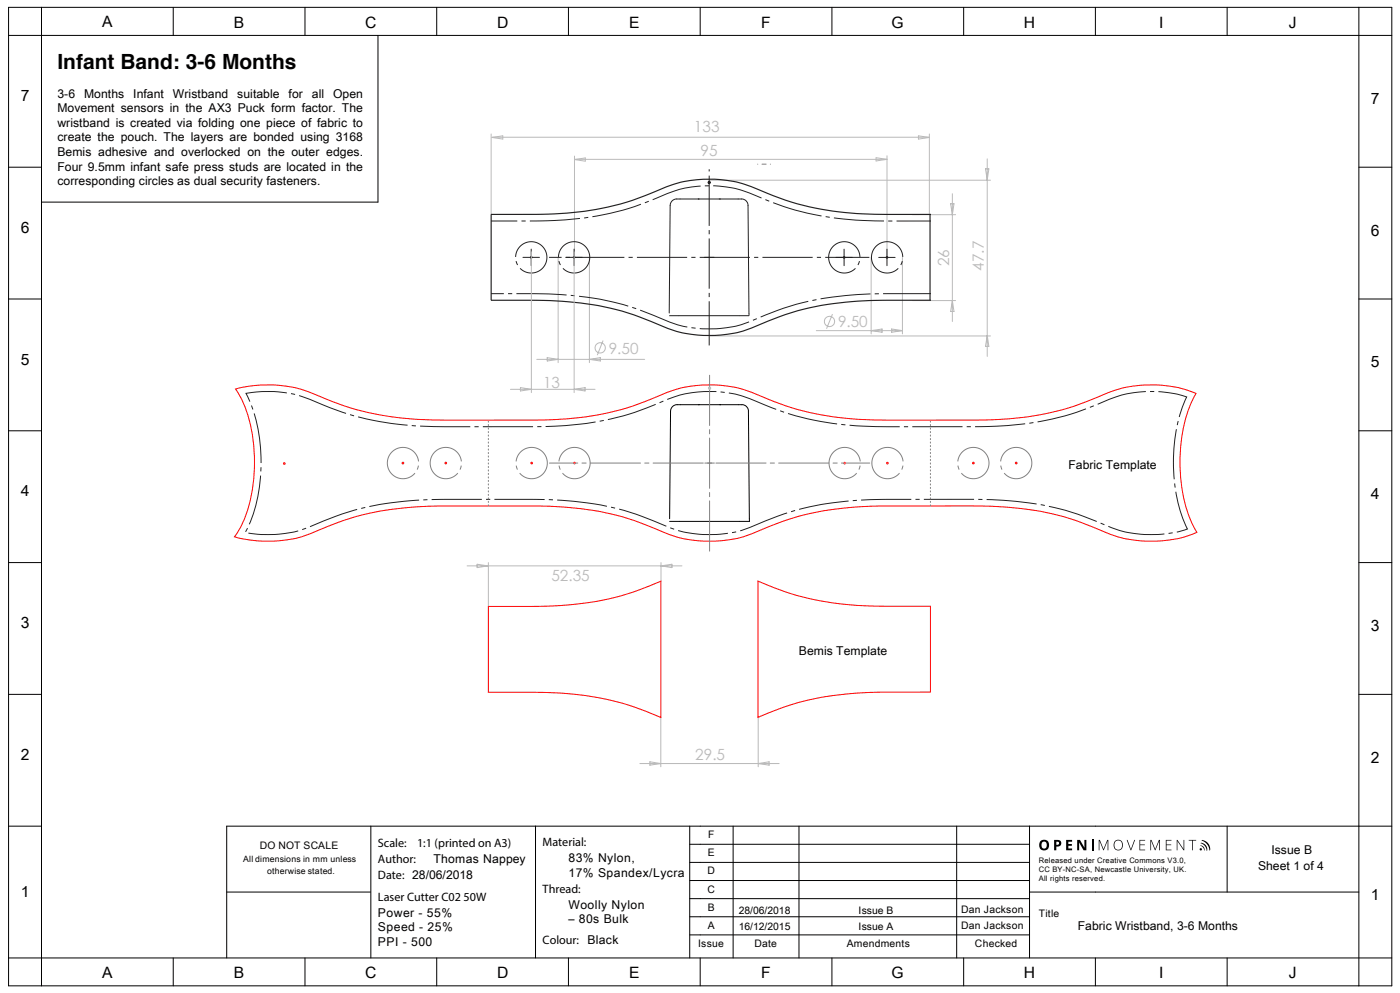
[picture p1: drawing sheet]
<svg xmlns="http://www.w3.org/2000/svg" width="425mm" height="301mm" viewBox="0 0 425 301" stroke-linecap="round" stroke-linejoin="round" font-family="sans-serif">
<!-- layer: Layer 1 -->
<g fill="none" stroke="#bababa" stroke-width=".3">
<path d="M149.1 40.6v24.4M149.3 41.7l3.3-.5v1zM149.3 41.6h132.8M174.4 48.4l3.2-.5v1zM174.4 47.3v31M174.4 48.3h94.8M215.6 54.6h85M265.9 47.8l3.3 .5-3.3 .5zM269.2 47.2v30.7M278.7 41.2l3.4 .5-3.4 .5zM282.1 40.6v24.2M289 58.7v38.8"/>
<path d="M299.1 51.2h1l-.5 3.3zM299.6 48.2v59.9M161.3 76.4v42.6M169.4 78v32M174.3 76.4v42.6M178.9 78v32M264.4 78v23.2M273.9 78v23.2M276.9 65.1h13.1M288.5 61.8h1l-.5 3.3zM252.7 95.2l-1.8 4.5M270.6 99.8l3.3 .5-3.3 .4z"/>
<path d="M276.9 91.1h13.1M289 91.1l.5 3.3h-1zM154.9 118h25.7M158 117.5l3.3 .5-3.3 .5zM162.9 109h32.8M166.1 108.4l3.3 .6-3.3 .5zM174.3 118l3.3-.5v1zM178.9 109l3.3-.6v1.1zM183 103.2l-1.7 4.5M215.6 101.9h85M247.7 100.3h26.2M264.4 100.3l3.3-.5v.9z"/>
<path d="M299.6 101.7l.5 3.3h-1zM141.8 171.6h65.2M144.8 171.1l3.3 .5-3.3 .5zM148.2 170.6v13.8M200.6 170.6v5.9M200.6 171.6l3.3-.5v1zM200.6 217.3v15.2M230.1 217.3v15.2M194.2 231.5h42.3M197.2 231l3.4 .5-3.4 .5zM230.1 231.5l3.3-.5v1z"/>
<circle cx="251.8" cy="97.5" r="1.56"/>
<circle cx="182.2" cy="105.5" r="1.55"/>
</g>
<g fill="none" stroke="#000" stroke-width=".3">
<path d="M2.6 10.7h419.8M2.6 2.2h419.8v296.7h-419.8zM12.6 2.2v296.7M52.6 2.2v8.5M92.6 2.2v8.5M114.7 10.7v50.6h-102.1M132.5 2.2v8.5M172.5 2.2v8.5M212.5 2.2v8.5M252.5 2.2v8.5M292.5 2.2v8.5M332.5 2.2v8.5"/>
<path d="M372.4 2.2v8.5M412.4 2.2v296.7M2.6 50.7h10M412.4 50.7h10M2.6 90.7h10M412.4 90.7h10M2.6 130.6h10M412.4 130.6h10M203.2 157.3l.3-32.6a2.32 2.32 0 0 1 3-2h17.6a2.39 2.39 0 0 1 3 2l.4 33.4h-24.3M2.6 170.6h10M412.4 170.6h10M2.6 210.5h10"/>
<path d="M412.4 210.5h10M2.6 250.5h10M112.4 250.5h-43.6v40M162.5 250.5v40M209.3 250.5v40M209.3 256h103.2M222.5 250.5v40M242.5 250.5v40M290.4 250.5v40M312.5 250.5v40M372.4 250.5v20M422.4 250.5h-309.8v40"/>
<path d="M68.8 270.5h43.6M209.3 278h103.2M209.3 272.5h103.2M209.3 267h103.2M209.3 261.5h103.2M312.5 270.5h99.9M2.6 290.5h419.8M52.6 290.5v8.4M92.6 290.5v8.4M132.5 290.5v8.4M172.5 290.5v8.4M209.3 283.5h103.2"/>
<path d="M212.5 290.5v8.4M252.5 290.5v8.4M292.5 290.5v8.4M332.5 290.5v8.4M372.4 290.5v8.4"/>
</g>
<g fill="#000">
<path d="M323.6 254.7h1.8v.5h-1.2v.7h1.1v.6h-1.1v.8h1.2v.5h-1.8zM326.9 254.7h.9l1.3 2.3v-2.3h.6v3.1h-.8l-1.4-2.4v2.4h-.6zM333.5 254.7h.3l1.1 2.7 1.1-2.7h.4v3.1h-.2v-2.9l-1.4 2.9-1.1-2.9v2.9h-.2zM342 254.7h.2l1 2.8 1.1-2.8h.2l-1.2 3.1h-.2zM345.8 254.7h1.7v.2h-1.5v1.2h1.5v.2h-1.5v1.3h1.5v.2h-1.7zM349.1 254.7h.4l1.1 2.7 1.1-2.7h.4v3.1h-.3l.1-2.9-1.4 2.9-1.1-2.9v2.9h-.3zM353.8 254.7h1.7v.2h-1.5v1.2h1.5v.2h-1.5v1.3h1.5v.2h-1.7zM357.1 254.7h.3l1.8 2.8v-2.8h.2v3.1h-.2l-1.9-2.8v2.8h-.2zM360.8 254.7h2.2v.2h-1v2.9h-.2v-2.9h-1zM364.2 256.4a1.09 1.09 0 0 1 1.1 .4 1.09 1.09 0 0 1 .1 1.2l-.3-1zM364.3 255.7a1.71 1.71 0 0 1 1.9 2.3 2.41 2.41 0 0 0-1.9-2.3zM364.6 254.9l.3-.2a2.88 2.88 0 0 1 2.4 3l-.2 .2a3.3 3.3 0 0 0-2.5-3z"/>
<path d="M316.3 255.4a1 1 0 0 0-.1 1.4 1 1 0 0 0 1.3 .2l.1-.3a.95 .95 0 0 0 0-1.2 .95 .95 0 0 0-1.1-.2zM315.8 255a1.57 1.57 0 0 1 2.2 .2 1.57 1.57 0 0 1-.2 2.2 1.57 1.57 0 0 1-2.2-.2l-.2-1.3z"/>
<path d="M320.6 255.2v.9a.55 .55 0 0 0 .8-.4 .55 .55 0 0 0-.8-.5zM319.9 254.7h1a1.07 1.07 0 0 1 1.2 1.2 1.07 1.07 0 0 1-1.5 .8v1.1h-.7z"/>
<path d="M338.5 255.2a1.38 1.38 0 0 0-.2 1.8 1.38 1.38 0 0 0 1.8 .4 1.39 1.39 0 0 0 .4-1.8 1.39 1.39 0 0 0-1.8-.6zM338.4 255a1.56 1.56 0 0 1 2.4 .9 1.56 1.56 0 0 1-1.7 1.9 1.73 1.73 0 0 1-.7-2.8z"/>
<circle cx="364.4" cy="257.5" r=".36"/>
</g>
<path d="M331.7 254.6v3.4" fill="none" stroke="#000" stroke-width=".34"/>
<path d="M230 49.8h3.8" fill="none" stroke="#808080" stroke-width=".3" stroke-dasharray="15.2 1.3 1.3 1.3" stroke-dashoffset="15.2"/>
<g fill="none" stroke="#f00" stroke-width=".3">
<path d="M71.5 118a38.3 38.3 0 0 1 27.5 3 90.1 90.1 0 0 0 36.3 6.4l33.9-.2a87.3 87.3 0 0 0 34-8.5 38 38 0 0 1 29.8 2.3 91.5 91.5 0 0 0 37.5 6.4l32.8-.2a87.3 87.3 0 0 0 33.9-8.5 37.1 37.1 0 0 1 25.8 .6 45.2 45.2 0 0 0-4.5 27.5 36.6 36.6 0 0 0 4.8 14.6 37.9 37.9 0 0 1-31.1-1.4 91.8 91.8 0 0 0-38.1-6.6h-25.9l-9.5 .4a84.7 84.7 0 0 0-31.1 8.2 38.1 38.1 0 0 1-29.5-2 89.4 89.4 0 0 0-36.9-6.6h-27.1l-9.5 .4a84.6 84.6 0 0 0-31 8.2 38.8 38.8 0 0 1-22.4 .8 38.3 38.3 0 0 0 6-22.7 40.1 40.1 0 0 0-5.7-22.1zM230 176.2l1.5 .6a90.5 90.5 0 0 0 39 7h11.9v26l-16.5 .1-7.2 .4a81.3 81.3 0 0 0-28.7 7.2zM148.2 183.9l16.5-.1 7.2-.3a81.3 81.3 0 0 0 28.7-7.3v41.3l-1.5-.6a90.5 90.5 0 0 0-39-7h-11.9z"/>
<circle cx="86.3" cy="140.6" r=".25"/>
<circle cx="122.3" cy="140.4" r=".25"/>
<circle cx="135.3" cy="140.4" r=".25"/>
<circle cx="161.4" cy="140.4" r=".25"/>
<circle cx="174.4" cy="140.4" r=".25"/>
<circle cx="256.3" cy="140.4" r=".25"/>
<circle cx="269.3" cy="140.4" r=".25"/>
<circle cx="295.4" cy="140.4" r=".25"/>
<circle cx="308.4" cy="140.4" r=".25"/>
</g>
<g fill="none" stroke="#231f20" stroke-width=".3" stroke-dasharray="15.2 1.3 1.3 1.3" stroke-dashoffset="1.9" stroke-linecap="butt">
<path d="M214.7 55.3h1M214.9 55l.7 .7M215.2 55.8v-1M215.6 55l-.7 .7M149 67l21-.2a87.3 87.3 0 0 0 33.3-8.4 36 36 0 0 1 28.9 2.1 93.6 93.6 0 0 0 38.2 6.5h11.9M165.8 76.6a4.7 4.7 0 0 0-8-1.9 4.7 4.7 0 0 0 2.2 7.9 4.7 4.7 0 0 0 5.9-5.7l-.1-.3M178.8 76.6a4.7 4.7 0 0 0-8-1.9 4.7 4.7 0 0 0 2.2 7.9 4.7 4.7 0 0 0 5.9-5.7l-.1-.3M251.7 76.6a4.7 4.7 0 0 1 7.9-1.9 4.7 4.7 0 0 1-2.1 7.9 4.7 4.7 0 0 1-5.9-5.7l.1-.3M263.8 78h-97.2M264.7 76.6a4.7 4.7 0 0 1 7.9-1.9 4.7 4.7 0 0 1-2.1 7.9 4.7 4.7 0 0 1-5.9-5.7l.1-.3M206.1 95.7h-3M227.3 95.7h-3"/>
<path d="M227.3 95.7v-.8M282.3 89l-16.6 .1-7.3 .4a87.1 87.1 0 0 0-31.8 8.4 36.5 36.5 0 0 1-28-2.2 92.8 92.8 0 0 0-37.5-6.7h-12.1M74.7 119.3a36.9 36.9 0 0 1 23.5 3.5 92.2 92.2 0 0 0 37.1 6.6h27.1l7.7-.3a87.3 87.3 0 0 0 33.4-8.3 36 36 0 0 1 28.8 2 93.6 93.6 0 0 0 38.2 6.6h26.5l8-.3a87 87 0 0 0 32.5-8.3 35.8 35.8 0 0 1 22.7-.4 50.6 50.6 0 0 0 .2 40 36.7 36.7 0 0 1-27.7-2.3 92.6 92.6 0 0 0-36.8-6.7h-28.2l-10 .5a84.8 84.8 0 0 0-30.2 8 36.3 36.3 0 0 1-28.8-1.8 92.7 92.7 0 0 0-37.5-6.7h-27l-9.7 .4a87 87 0 0 0-31.8 8.5 37.3 37.3 0 0 1-18.3 1.2 48.9 48.9 0 0 0 4.1-30.6 38.9 38.9 0 0 0-3.8-11.6zM215.2 104.7v-53.4"/>
<circle cx="161.2" cy="78" r=".25"/>
<circle cx="174.2" cy="78" r=".25"/>
<circle cx="256.2" cy="78.1" r=".25"/>
<circle cx="269.2" cy="78" r=".25"/>
</g>
<path d="M117.8 139a4.7 4.7 0 0 1 7.9-1.9 4.7 4.7 0 0 1-2.1 7.9 4.7 4.7 0 0 1-5.9-5.7l.1-.3M130.8 139a4.7 4.7 0 0 1 7.9-1.9 4.7 4.7 0 0 1-2.1 7.9 4.7 4.7 0 0 1-5.9-5.7l.1-.3M165.9 139a4.7 4.7 0 0 0-7.9-1.9 4.7 4.7 0 0 0 2.1 7.9 4.7 4.7 0 0 0 5.9-5.7l-.1-.3M178.9 139a4.7 4.7 0 0 0-7.9-1.9 4.7 4.7 0 0 0 2.1 7.9 4.7 4.7 0 0 0 5.9-5.7l-.1-.3M251.8 139a4.7 4.7 0 0 1 8-1.9 4.7 4.7 0 0 1-2.2 7.9 4.7 4.7 0 0 1-5.9-5.7l.1-.3M264.8 139a4.7 4.7 0 0 1 8-1.9 4.7 4.7 0 0 1-2.2 7.9 4.7 4.7 0 0 1-5.9-5.7l.1-.3M300 139a4.7 4.7 0 0 0-8-1.9 4.7 4.7 0 0 0 2.1 7.9 4.7 4.7 0 0 0 5.9-5.7v-.3M313 139a4.7 4.7 0 0 0-8-1.9 4.7 4.7 0 0 0 2.1 7.9 4.7 4.7 0 0 0 5.9-5.7v-.3" fill="none" stroke="#808080" stroke-width=".3" stroke-dasharray="15.2 1.3 1.3 1.3" stroke-dashoffset="2.2" stroke-linecap="butt"/>
<path d="M213.9 140.4h2.9M215.4 167.1v-53.4" fill="none" stroke="#808080" stroke-width=".3" stroke-dasharray="15.2 1.3 1.3 1.3"/>
<path d="M264 140.4h-97.2" fill="none" stroke="#808080" stroke-width=".3" stroke-dasharray="15.2 1.3 1.3 1.3" stroke-dashoffset="6.6"/>
<path d="M214.9 117.7h1M215 117.3l.7 .7M215.4 117.2v1M215.7 117.3l-.7 .7" fill="none" stroke="#bfbebe" stroke-width=".3"/>
<path d="M148.2 153.4v-25.9M282.4 153.4v-25.9" fill="none" stroke="#808080" stroke-width=".3" stroke-dasharray=".4 .7 .4 .7"/>
<path d="M149 65l20.1-.2a87.2 87.2 0 0 0 33.9-8.4 38 38 0 0 1 29.9 2.2 91.5 91.5 0 0 0 37.5 6.4h11.9M149.1 65v26M282.3 65v26M282.3 91l-16.5 .1-7.2 .3a84.7 84.7 0 0 0-31.1 8.3 38.1 38.1 0 0 1-29.5-2.1 89.4 89.4 0 0 0-36.9-6.6h-12.1" fill="none" stroke="#231f20" stroke-width=".35"/>
<path d="M158.7 78h5M161.2 75.5v5M171.7 78h5M174.2 75.5v5M213.8 78h2.9M253.7 78.1h5M256.2 75.5v5.1M266.7 78.1h5M269.2 75.5v5.1M206.1 95.7h18.2M227.3 94.9l-.3-32.6a2.3 2.3 0 0 0-3-2h-17.6a2.41 2.41 0 0 0-3 2l-.3 32.6" fill="none" stroke="#231f20" stroke-width=".3"/>
<text font-size="6.3" x="17.4" y="21">Infant Band: 3-6 Months</text>
<g font-size="4.7">
<text x="31" y="8.3">A</text>
<text x="71" y="8.4">B</text>
<text x="110.9" y="8.4">C</text>
<text x="150.8" y="8.4">D</text>
<text x="191" y="8.4">E</text>
<text x="231" y="8.4">F</text>
<text x="270.6" y="8.4">G</text>
<text x="310.7" y="8.4">H</text>
<text x="351.8" y="8.4">I</text>
<text x="391.2" y="8.4">J</text>
<text x="6.3" y="30.6">7</text>
<text x="416.1" y="31.5">7</text>
<text x="6.3" y="70.6">6</text>
<text x="416.1" y="71.4">6</text>
<text x="6.3" y="110.6">5</text>
<text x="416.1" y="111.4">5</text>
<text x="6.3" y="150.5">4</text>
<text x="416.1" y="151.3">4</text>
<text x="6.3" y="190.5">3</text>
<text x="416.1" y="191.3">3</text>
<text x="6.3" y="230.4">2</text>
<text x="416.1" y="231.2">2</text>
<text x="6.3" y="272">1</text>
<text x="416.1" y="272.8">1</text>
<text x="31" y="296.5">A</text>
<text x="71" y="296.6">B</text>
<text x="110.9" y="296.6">C</text>
<text x="150.8" y="296.6">D</text>
<text x="191" y="296.6">E</text>
<text x="231" y="296.6">F</text>
<text x="270.6" y="296.6">G</text>
<text x="310.7" y="296.6">H</text>
<text x="351.8" y="296.6">I</text>
<text x="391.2" y="296.6">J</text>
</g>
<g font-size="4.7" fill="#bababa">
<text x="210.6" y="39.9">133</text>
<text x="212.6" y="47.3">95</text>
<text x="288" y="80.7" transform="rotate(-90 288 80.7)">26</text>
<text x="298.6" y="82.1" transform="rotate(-90 298.6 82.1)">47.7</text>
<text x="254.3" y="99.2">9.50</text>
<text x="184.7" y="107.2">9.50</text>
<text x="164.8" y="117.7">13</text>
<text x="167.4" y="176.2">52.35</text>
<text x="211" y="230.5">29.5</text>
</g>
<g font-size="3.7">
<text x="17.4" y="29.6">3-6</text>
<text x="25.5" y="29.6">Months</text>
<text x="40.4" y="29.6">Infant</text>
<text x="52.5" y="29.6">Wristband</text>
<text x="72" y="29.6">suitable</text>
<text x="87.6" y="29.6">for</text>
<text x="94.7" y="29.6">all</text>
<text x="101.1" y="29.6">Open</text>
<text x="17.4" y="34">Movement sensors in the AX3 Puck form factor. The</text>
<text x="17.4" y="38.5">wristband is created via folding one piece of fabric to</text>
<text x="17.4" y="42.9">create the pouch. The layers are bonded using 3168</text>
<text x="17.4" y="47.3">Bemis adhesive and overlocked on the outer edges.</text>
<text x="17.4" y="51.7">Four 9.5mm infant safe press studs are located in the</text>
<text x="17.4" y="56.2">corresponding circles as dual security fasteners.</text>
<text x="324.3" y="142.3">Fabric Template</text>
<text x="242.5" y="198.7">Bemis Template</text>
<text x="114.7" y="256.7">Scale:</text>
<text x="126.6" y="256.7">1:1 (printed on A3)</text>
<text x="164.7" y="256.5">Material:</text>
<text x="114.7" y="261.6">Author:</text>
<text x="131.6" y="261.6">Thomas Nappey</text>
<text x="172.5" y="261.4">83% Nylon,</text>
<text x="381.8" y="263.9">Sheet 1 of 4</text>
<text x="385.9" y="259">Issue B</text>
<text x="114.7" y="266.6">Date: 28/06/2018</text>
<text x="172.5" y="265.9">17% Spandex/Lycra</text>
<text x="114.7" y="273.3">Laser Cutter C02 50W</text>
<text x="164.7" y="270.6">Thread:</text>
<text x="172.5" y="275.5">Woolly Nylon</text>
<text x="114.7" y="278">Power - 55%</text>
<text x="172.5" y="279.9">– 80s Bulk</text>
<text x="327.1" y="282">Fabric Wristband, 3-6 Months</text>
<text x="114.7" y="282.4">Speed - 25%</text>
<text x="114.7" y="286.8">PPI - 500</text>
<text x="164.7" y="286.1">Colour:</text>
<text x="178.4" y="286.1">Black</text>
</g>
<g font-size="3.1">
<text x="78.9" y="257.4">DO NOT SCALE</text>
<text x="214.9" y="254.2">F</text>
<text x="214.9" y="259.7">E</text>
<text x="214.7" y="265.2">D</text>
<text x="214.7" y="270.7">C</text>
<text x="214.9" y="281.6">A</text>
<text x="214.9" y="276.1">B</text>
<text x="224.2" y="282">16/12/2015</text>
<text x="224.2" y="277.1">28/06/2018</text>
<text x="260.6" y="277.1">Issue B</text>
<text x="260.6" y="282">Issue A</text>
<text x="291.7" y="276.7">Dan Jackson</text>
<text x="291.7" y="281.6">Dan Jackson</text>
<text x="315.3" y="278">Title</text>
<text x="211.9" y="287.2">Issue</text>
<text x="229" y="287.2">Date</text>
<text x="257" y="287.2">Amendments</text>
<text x="295.9" y="287.2">Checked</text>
</g>
<g font-size="2.6">
<text x="73.8" y="261.4">All dimensions in mm unless</text>
<text x="81" y="265">otherwise stated.</text>
</g>
<g font-size="2.3">
<text x="315.3" y="261.6">Released under Creative Commons V3.0,</text>
<text x="315.3" y="264.3">CC BY-NC-SA, Newcastle University, UK.</text>
<text x="315.3" y="267.1">All rights reserved.</text>
</g>
</svg>
